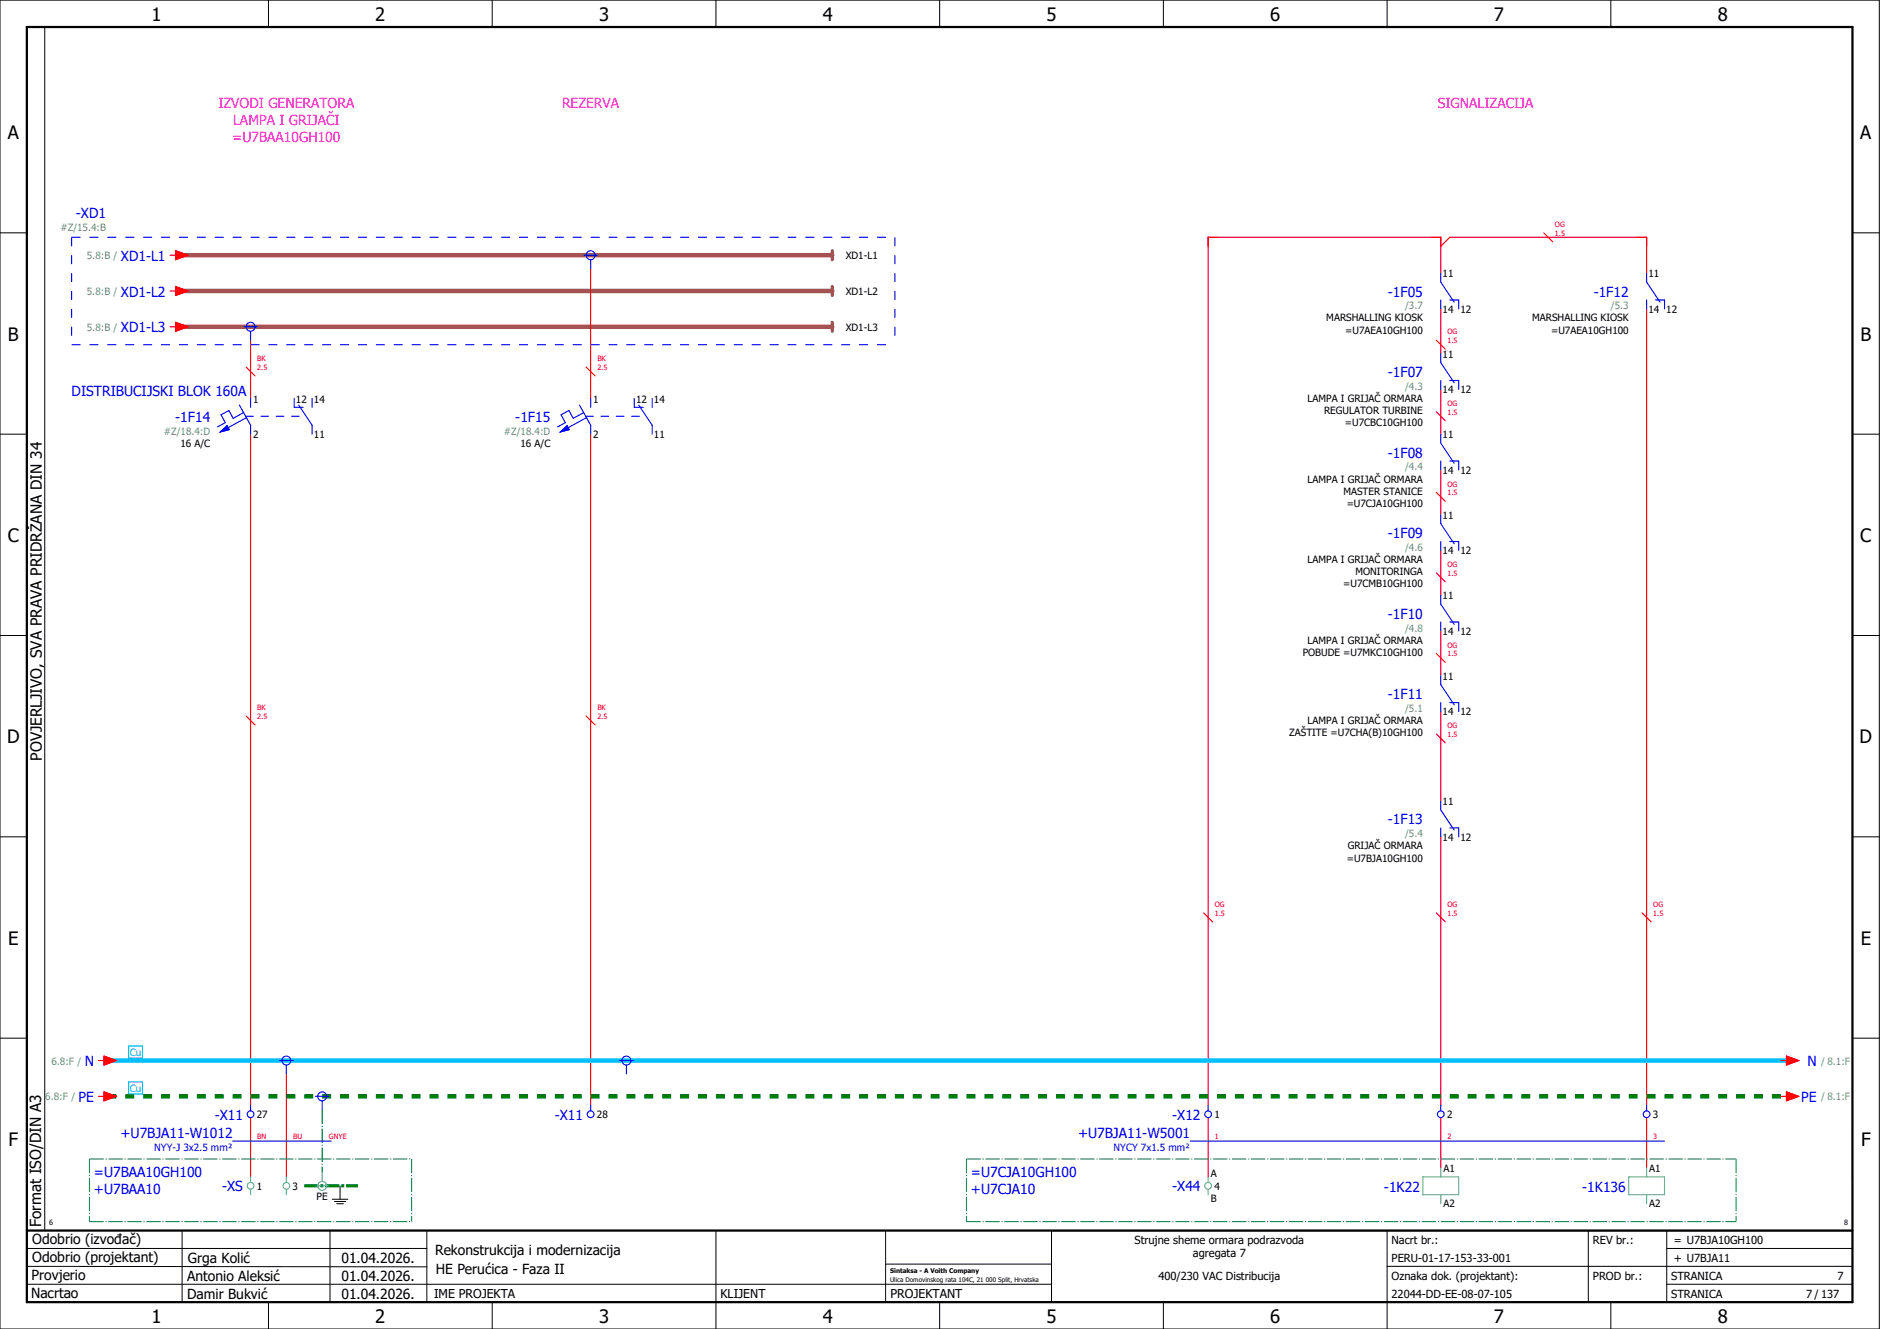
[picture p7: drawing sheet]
<svg xmlns="http://www.w3.org/2000/svg" width="420mm" height="297mm" viewBox="0 0 420 297" stroke-linecap="round" stroke-linejoin="round" font-family="sans-serif">
<g fill="none" stroke="#000" stroke-width=".22">
<path d="M0 0h420v297h-420zM10 6v269M60 0v6M110 0v6M160 0v6M210 0v6M260 0v6M310 0v6M360 0v6M0 52h6M414 52h6M0 97h6"/>
<path d="M414 97h6M0 142h6M414 142h6M414 176.3v87.4M0 187h6M414 187h6M0 232h6M414 232h6M6 279h89.4M40.7 275v16M73.7 274.9v16M74.2 268h3.6"/>
<path d="M74.8 268.5h2.4M75.2 269h1.5M76 265v3M95.4 275.1v16M160 275v22M197.9 275.1v16M310 275v22M355 275v16M372.5 279h41.5M372.5 275v16M414 275h-179v16M6 283l89.4 .1"/>
<path d="M6 287h229M60 291v6M110 291v6M197.9 282.5h37.1M210 291v6M260 291v6M310 283h104M360 291v6M372.5 287h41.5"/>
</g>
<path d="M6 6h408v285h-408zM6 275h408" fill="none" stroke="#000" stroke-width=".5"/>
<path d="M40 57h146M40 65h146M40 73h146" fill="none" stroke="#a55252" stroke-width="1"/>
<g fill="none" stroke="#f00" stroke-width=".25">
<path d="M38 57h1.3M39.3 56l2.7 1-2.7 1zM322 55l2-2h44v8M345 52l2 2M38 65h1.3M38 73h1.3M39.3 64l2.7 1-2.7 1zM39.3 72l2.7 1-2.7 1zM56 76v13M132 60v29M321 76l2 2M322 61v-8h-52v194"/>
<path d="M322 69v10M368 69v178M55 82l2 2M56 97v150M131 82l2 2M132 97v150M321 92l2 2M322 87v10M321 110l2 2M322 105v10M321 128l2 2M322 123v10"/>
<path d="M321 146l2 2M322 141v10M322 159v20M55 160l2 2M131 160l2 2M321 164l2 2M322 187v60M269 204l2 2M321 204l2 2M367 204l2 2M22 237h1.2M23.2 236l2.8 1-2.8 1z"/>
<path d="M398 237h1.2M399.2 236l2.8 1-2.8 1zM22 245h1.2M23.2 244l2.8 1-2.8 1zM56 249.8v13.2M64 240v23M270 249.8v13.2M322 249.8v11.2M368 249.8v11.2M398 245h1.2M399.2 244l2.8 1-2.8 1z"/>
</g>
<path d="M72 248v14" fill="none" stroke="#008000" stroke-width=".25" stroke-dasharray="3.2 .4 .3 .4" stroke-linecap="butt"/>
<path d="M24 245h376" fill="none" stroke="#008000" stroke-width="1" stroke-dasharray="2 2" stroke-linecap="butt"/>
<path d="M24 237h376" fill="none" stroke="#00bfff" stroke-width="1"/>
<path d="M186 56v2M186 64v2M186 72v2" fill="none" stroke="#7f3f3f" stroke-width=".7"/>
<path d="M68 265h12" fill="none" stroke="#008000" stroke-width=".7" stroke-dasharray="3.2 .4 .7 .4" stroke-linecap="butt"/>
<path d="M28.8 233.8h3.1v2.7h-3.1zM28.8 241.8h3.1v2.7h-3.1z" fill="none" stroke="#00bfff" stroke-width=".25"/>
<g fill="none" stroke="#00f" stroke-width=".25">
<path d="M130.5 57h3M132 58v2M54.5 73h3M56 74v2M322 61v2l3 4.5M322 79v2l3 4.5M322 67v2M324 67h2v2M368 61v2l3 4.5M368 67v2M370 67h2v2M49.2 96.5l1.5-1.4 .5 .9z"/>
<path d="M53.5 90.5l2.5 4.5v2M54.4 92.2l-2.3 1.3-1-1.8-1.7 1 1 1.8-1.8 .9M54.9 93h1.7M55.1 93.3l-4.1 2.3M56 89v2M58.3 93h1.7M61.7 93h1.7M65.2 93h1.7M65.8 89v2h1.9M66.8 90.5l3 4.5v2M69.8 89v2M125.2 96.5l1.5-1.4 .5 .9z"/>
<path d="M129.5 90.5l2.5 4.5v2M130.4 92.2l-2.3 1.3-1-1.8-1.7 1 1 1.8-1.8 .9M130.9 93h1.7M131.1 93.3l-4.1 2.3M132 89v2M134.3 93h1.7M137.7 93h1.7M141.2 93h1.7M141.7 89v2h2M142.8 90.5l3 4.5v2M145.8 89v2M322 97v2l3 4.5"/>
<path d="M322 85v2M324 85h2v2M322 115v2l3 4.5M322 103v2M324 103h2v2M322 133v2l3 4.5M322 121v2M322 139v2M324 121h2v2M324 139h2v2M322 151v2l3 4.5M322 157v2"/>
<path d="M324 157h2v2M322 179v2l3 4.5M322 185v2M324 185h2v2M62.5 237h3M64 238v2M138.5 237h3M140 238v2M52 255h22M56 247v1.3M70.5 245h3M72 246v2"/>
<path d="M132 247v1.3M266 255h106M270 247v1.3M322 247v1.3M368 247v1.3"/>
<circle cx="132" cy="57" r="1"/>
<circle cx="56" cy="73" r="1"/>
<circle cx="64" cy="237" r="1"/>
<circle cx="140" cy="237" r="1"/>
<circle cx="56" cy="249" r=".75"/>
<circle cx="72" cy="245" r="1"/>
<circle cx="132" cy="249" r=".75"/>
<circle cx="270" cy="249" r=".75"/>
<circle cx="322" cy="249" r=".75"/>
<circle cx="368" cy="249" r=".75"/>
</g>
<path d="M16 53h184M16 53v24M200 53v24M16 77h184" fill="none" stroke="#00f" stroke-width=".25" stroke-dasharray="2 2" stroke-linecap="butt"/>
<g fill="#00f" stroke="#00f" stroke-width=".22">
<path d="M49.2 96.5l1.5-1.4 .5 .9z"/>
<path d="M125.2 96.5l1.5-1.4 .5 .9z"/>
</g>
<path d="M20 259h72M20 259v14M92 259v14M216 259h172M216 259v14M388 259v14M20 273h72M216 273h172" fill="none" stroke="#007f7f" stroke-width=".25" stroke-dasharray="3.2 .4 .3 .4" stroke-linecap="butt"/>
<g fill="none" stroke="#52a5a5" stroke-width=".25">
<path d="M56 263v1.3M56 265.8v1.2M64 263v1.3M64 265.8v1.2M70.5 265h3M72 262v2M270 263v1.3M270 265.8v1.2M318 263h8v4h-8zM322 261v2M322 267v2M364 263h8v4h-8z"/>
<path d="M368 261v2M368 267v2"/>
<circle cx="56" cy="265" r=".75"/>
<circle cx="64" cy="265" r=".75"/>
<circle cx="72" cy="265" r="1"/>
<circle cx="270" cy="265" r=".75"/>
</g>
<g fill="#f00" stroke="#f00" stroke-width=".22">
<path d="M23.2 244l2.8 1-2.8 1z"/>
<path d="M23.2 236l2.8 1-2.8 1z"/>
<path d="M399.2 244l2.8 1-2.8 1z"/>
<path d="M399.2 236l2.8 1-2.8 1z"/>
<path d="M39.3 56l2.7 1-2.7 1z"/>
<path d="M39.3 64l2.7 1-2.7 1z"/>
<path d="M39.3 72l2.7 1-2.7 1z"/>
</g>
<g font-size="4.1">
<text x="33.9" y="4.7">1</text>
<text x="83.9" y="4.7">2</text>
<text x="133.9" y="4.7">3</text>
<text x="183.9" y="4.7">4</text>
<text x="233.9" y="4.7">5</text>
<text x="283.9" y="4.7">6</text>
<text x="333.9" y="4.7">7</text>
<text x="383.9" y="4.7">8</text>
<text x="1.8" y="31.2">A</text>
<text x="415.8" y="31.2">A</text>
<text x="1.8" y="76.2">B</text>
<text x="415.8" y="76.2">B</text>
<text x="1.8" y="121.2">C</text>
<text x="415.8" y="121.2">C</text>
<text x="1.6" y="166.2">D</text>
<text x="415.6" y="166.2">D</text>
<text x="1.8" y="211.2">E</text>
<text x="415.8" y="211.2">E</text>
<text x="1.9" y="256.2">F</text>
<text x="415.9" y="256.2">F</text>
<text x="33.9" y="295.7">1</text>
<text x="83.9" y="295.7">2</text>
<text x="133.9" y="295.7">3</text>
<text x="183.9" y="295.7">4</text>
<text x="233.9" y="295.7">5</text>
<text x="283.9" y="295.7">6</text>
<text x="333.9" y="295.7">7</text>
<text x="383.9" y="295.7">8</text>
</g>
<g font-size="3.4">
<text x="9.4" y="170" transform="rotate(-90 9.4 170)">POVJERLJIVO, SVA PRAVA PRIDRŽANA DIN 34</text>
<text x="9.2" y="274.3" transform="rotate(-90 9.2 274.3)">Format ISO/DIN A3</text>
</g>
<g font-size="3.1" fill="#f0f">
<text x="48.8" y="24.1">IZVODI GENERATORA</text>
<text x="52.1" y="27.9">LAMPA I GRIJAČI</text>
<text x="125.6" y="24.1">REZERVA</text>
<text x="321.3" y="24.1">SIGNALIZACIJA</text>
<text x="51.9" y="31.6">=U7BAA10GH100</text>
</g>
<g font-size="3.1" fill="#00f">
<text x="17" y="48.7">-XD1</text>
<text x="27" y="58.3">XD1-L1</text>
<text x="27" y="66.3">XD1-L2</text>
<text x="310.2" y="66.3">-1F05</text>
<text x="356.2" y="66.3">-1F12</text>
<text x="27" y="74.3">XD1-L3</text>
<text x="16" y="88.4">DISTRIBUCIJSKI BLOK 160A</text>
<text x="310.2" y="84.3">-1F07</text>
<text x="39.2" y="94.3">-1F14</text>
<text x="115.2" y="94.3">-1F15</text>
<text x="310.2" y="102.3">-1F08</text>
<text x="310.2" y="120.3">-1F09</text>
<text x="310.2" y="138.3">-1F10</text>
<text x="310.2" y="156.3">-1F11</text>
<text x="310.2" y="184.3">-1F13</text>
<text x="18.9" y="238.3">N</text>
<text x="403.9" y="238.3">N</text>
<text x="17.5" y="246.3">PE</text>
<text x="48" y="250.3">-X11</text>
<text x="124" y="250.3">-X11</text>
<text x="262" y="250.3">-X12</text>
<text x="402.5" y="246.3">PE</text>
<text x="26.9" y="254.4">+U7BJA11-W1012</text>
<text x="240.9" y="254.4">+U7BJA11-W5001</text>
<text x="21" y="263.1">=U7BAA10GH100</text>
<text x="217" y="263.1">=U7CJA10GH100</text>
<text x="21" y="266.9">+U7BAA10</text>
<text x="49.6" y="266.3">-XS</text>
<text x="217" y="266.9">+U7CJA10</text>
<text x="262" y="266.3">-X44</text>
<text x="309.3" y="266.4">-1K22</text>
<text x="353.6" y="266.4">-1K136</text>
</g>
<g font-size="3.1">
<text x="7.2" y="278.1">Odobrio (izvođač)</text>
<text x="97.2" y="280.5">Rekonstrukcija i modernizacija</text>
<text x="7.1" y="286.1">Provjerio</text>
<text x="7.2" y="282.1">Odobrio (projektant)</text>
<text x="41.8" y="286.2">Antonio Aleksić</text>
<text x="42" y="282.3">Grga Kolić</text>
<text x="76.3" y="282.3">01.04.2026.</text>
<text x="76.3" y="286.3">01.04.2026.</text>
<text x="97.4" y="284.8">HE Perućica - Faza II</text>
<text x="6.9" y="290">Nacrtao</text>
<text x="41.8" y="290.3">Damir Bukvić</text>
<text x="76.3" y="290.3">01.04.2026.</text>
</g>
<g font-size="2.7">
<text x="97" y="290.1">IME PROJEKTA</text>
<text x="161" y="290.1">KLIJENT</text>
<text x="199" y="290.1">PROJEKTANT</text>
</g>
<g font-size="2.5">
<text x="253.5" y="278">Strujne sheme ormara podrazvoda</text>
<text x="266.6" y="281">agregata 7</text>
<text x="311" y="278">Nacrt br.:</text>
<text x="356" y="278">REV br.:</text>
<text x="374.1" y="278">= U7BJA10GH100</text>
<text x="258.9" y="286">400/230 VAC Distribucija</text>
<text x="311" y="286">Oznaka dok. (projektant):</text>
<text x="311" y="282">PERU-01-17-153-33-001</text>
<text x="356" y="286">PROD br.:</text>
<text x="373.5" y="286">STRANICA</text>
<text x="374.1" y="282.1">+ U7BJA11</text>
<text x="410.6" y="286">7</text>
<text x="311" y="290">22044-DD-EE-08-07-105</text>
<text x="373.5" y="290">STRANICA</text>
<text x="403.6" y="290">7 / 137</text>
</g>
<g font-size="2.2" fill="#7ca552">
<text x="13.5" y="51.5">#Z/15.4:B</text>
<text x="19.4" y="57.9">5.8:B /</text>
<text x="19.4" y="65.9">5.8:B /</text>
<text x="314" y="69.2">/3.7</text>
<text x="360" y="69.2">/5.3</text>
<text x="19.4" y="73.9">5.8:B /</text>
<text x="314" y="87.2">/4.3</text>
<text x="36.6" y="97.2">#Z/18.4:D</text>
<text x="112.6" y="97.2">#Z/18.4:D</text>
<text x="314" y="105.2">/4.4</text>
<text x="314" y="123.2">/4.6</text>
<text x="314" y="141.2">/4.8</text>
<text x="314" y="159.2">/5.1</text>
<text x="314" y="187.2">/5.4</text>
<text x="11.5" y="237.9">6.8:F /</text>
<text x="407" y="237.9">/ 8.1:F</text>
<text x="10.1" y="245.9">6.8:F /</text>
<text x="407" y="245.9">/ 8.1:F</text>
</g>
<g font-size="2.2">
<text x="189" y="57.9">XD1-L1</text>
<text x="189" y="65.9">XD1-L2</text>
<text x="322.4" y="62">11</text>
<text x="368.4" y="62">11</text>
<text x="296.4" y="71.9">MARSHALLING KIOSK</text>
<text x="322.4" y="69.9">14</text>
<text x="326.4" y="69.9">12</text>
<text x="342.4" y="71.9">MARSHALLING KIOSK</text>
<text x="368.4" y="69.9">14</text>
<text x="372.4" y="69.9">12</text>
<text x="189" y="73.9">XD1-L3</text>
<text x="300.6" y="74.6">=U7AEA10GH100</text>
<text x="346.6" y="74.6">=U7AEA10GH100</text>
<text x="322.4" y="80">11</text>
<text x="56.6" y="90">1</text>
<text x="66.2" y="90">12</text>
<text x="70.1" y="90">14</text>
<text x="132.6" y="90">1</text>
<text x="142.2" y="90">12</text>
<text x="146.1" y="90">14</text>
<text x="292.2" y="89.9">LAMPA I GRIJAČ ORMARA</text>
<text x="322.4" y="87.9">14</text>
<text x="326.4" y="87.9">12</text>
<text x="295.9" y="92.6">REGULATOR TURBINE</text>
<text x="300.6" y="95.3">=U7CBC10GH100</text>
<text x="40.3" y="99.9">16 A/C</text>
<text x="56.6" y="97.9">2</text>
<text x="70.1" y="97.9">11</text>
<text x="116.3" y="99.9">16 A/C</text>
<text x="132.6" y="97.9">2</text>
<text x="146.1" y="97.9">11</text>
<text x="322.4" y="98">11</text>
<text x="292.2" y="107.9">LAMPA I GRIJAČ ORMARA</text>
<text x="322.4" y="105.9">14</text>
<text x="326.4" y="105.9">12</text>
<text x="300.2" y="110.6">MASTER STANICE</text>
<text x="301" y="113.3">=U7CJA10GH100</text>
<text x="322.4" y="116">11</text>
<text x="292.2" y="125.9">LAMPA I GRIJAČ ORMARA</text>
<text x="322.4" y="123.9">14</text>
<text x="326.4" y="123.9">12</text>
<text x="300.2" y="131.3">=U7CMB10GH100</text>
<text x="302.9" y="128.6">MONITORINGA</text>
<text x="322.4" y="134">11</text>
<text x="292.2" y="143.9">LAMPA I GRIJAČ ORMARA</text>
<text x="322.4" y="141.9">14</text>
<text x="326.4" y="141.9">12</text>
<text x="291.1" y="146.6">POBUDE =U7MKC10GH100</text>
<text x="322.4" y="152">11</text>
<text x="292.2" y="161.9">LAMPA I GRIJAČ ORMARA</text>
<text x="322.4" y="159.9">14</text>
<text x="326.4" y="159.9">12</text>
<text x="288.1" y="164.6">ZAŠTITE =U7CHA(B)10GH100</text>
<text x="322.4" y="180">11</text>
<text x="301.2" y="189.9">GRIJAČ ORMARA</text>
<text x="322.4" y="187.9">14</text>
<text x="326.4" y="187.9">12</text>
<text x="301" y="192.6">=U7BJA10GH100</text>
<text x="57.4" y="249.9">27</text>
<text x="133.4" y="249.9">28</text>
<text x="271.4" y="249.9">1</text>
<text x="323.4" y="249.9">2</text>
<text x="369.4" y="249.9">3</text>
<text x="270.6" y="263.2">A</text>
<text x="322.6" y="262">A1</text>
<text x="368.6" y="262">A1</text>
<text x="57.4" y="265.9">1</text>
<text x="65.4" y="265.9">3</text>
<text x="70.8" y="268.3">PE</text>
<text x="270.6" y="268.7">B</text>
<text x="271.4" y="265.9">4</text>
<text x="322.6" y="269.9">A2</text>
<text x="368.6" y="269.9">A2</text>
</g>
<g font-size="2.2" fill="#00bfff">
<text x="29" y="236">Cu</text>
<text x="29" y="244">Cu</text>
</g>
<g font-size="2.2" fill="#00f">
<text x="34.5" y="257.3">NYY-J 3x2.5 mm²</text>
<text x="248.9" y="257.3">NYCY 7x1.5 mm²</text>
</g>
<g font-size="1.6" fill="#f00">
<text x="347.5" y="52.7">1.5</text>
<text x="347.5" y="50.8">OG</text>
<text x="323.5" y="76.7">1.5</text>
<text x="323.5" y="74.8">OG</text>
<text x="57.5" y="82.7">2.5</text>
<text x="57.5" y="80.8">BK</text>
<text x="133.5" y="82.7">2.5</text>
<text x="133.5" y="80.8">BK</text>
<text x="323.5" y="92.7">1.5</text>
<text x="323.5" y="90.8">OG</text>
<text x="323.5" y="110.7">1.5</text>
<text x="323.5" y="108.8">OG</text>
<text x="323.5" y="128.7">1.5</text>
<text x="323.5" y="126.8">OG</text>
<text x="323.5" y="146.7">1.5</text>
<text x="323.5" y="144.8">OG</text>
<text x="57.5" y="160.7">2.5</text>
<text x="57.5" y="158.8">BK</text>
<text x="133.5" y="160.7">2.5</text>
<text x="133.5" y="158.8">BK</text>
<text x="323.5" y="164.7">1.5</text>
<text x="323.5" y="162.8">OG</text>
<text x="271.5" y="202.8">OG</text>
<text x="323.5" y="202.8">OG</text>
<text x="369.5" y="202.8">OG</text>
<text x="271.5" y="204.7">1.5</text>
<text x="323.5" y="204.7">1.5</text>
<text x="369.5" y="204.7">1.5</text>
<text x="57.5" y="254.5">BN</text>
<text x="65.5" y="254.5">BU</text>
<text x="73.5" y="254.5">GNYE</text>
<text x="271.5" y="254.5">1</text>
<text x="323.5" y="254.5">2</text>
<text x="369.5" y="254.5">3</text>
</g>
<g font-size="1.6">
<text x="11" y="273.7">6</text>
<text x="412.1" y="273.7">8</text>
</g>
<g font-size="1.4">
<text x="198.9" y="284.4">Sintaksa - A Voith Company</text>
<text x="198.9" y="286.4">Ulica Domovinskog rata 104C, 21 000 Split, Hrvatska</text>
</g>
</svg>
